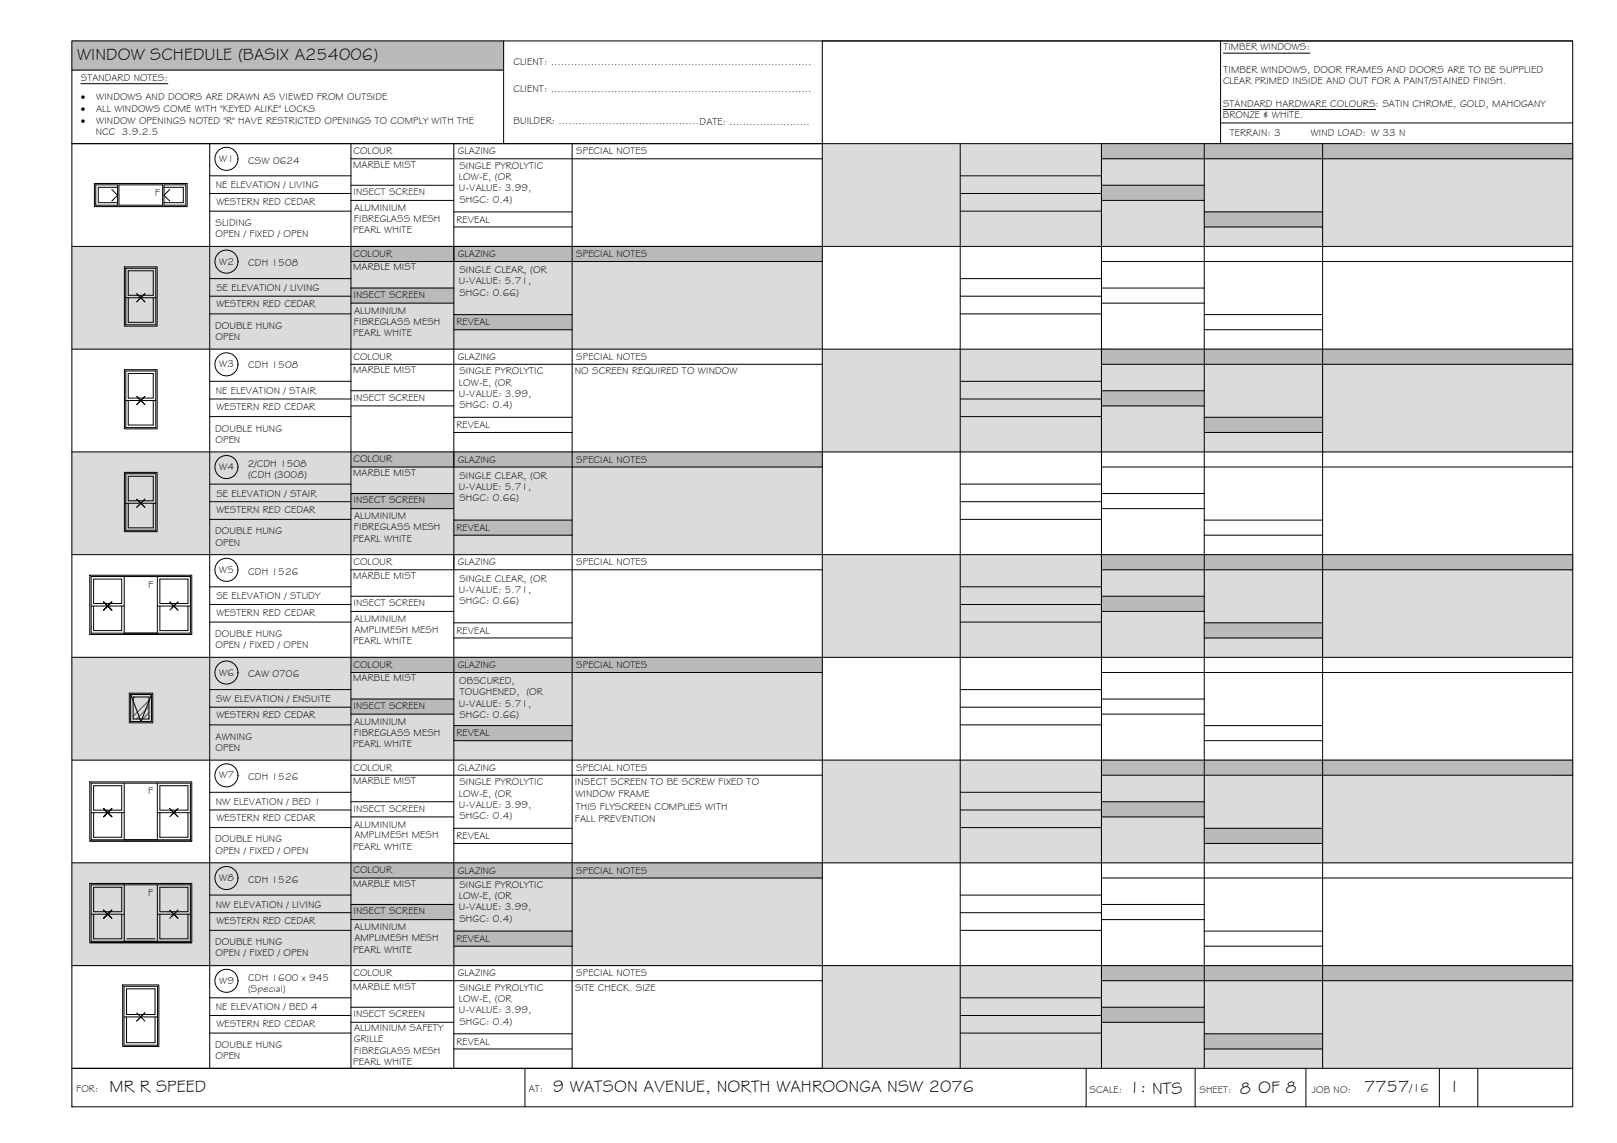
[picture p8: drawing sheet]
<svg xmlns="http://www.w3.org/2000/svg" width="420mm" height="297mm" viewBox="0 0 420 297" stroke-linecap="round" stroke-linejoin="round" font-family="sans-serif">
<!-- layer: WINDOW SCHEDULE HATCH -->
<g fill="#dbdbdb" stroke="#dbdbdb" stroke-width=".26">
<path d="M213.7 37.3l195 26.7v-26.7zM213.7 37.3l195 26.7h-195z"/>
<path d="M18.7 64l195 26.7v-26.7zM18.7 64l195 26.7h-195z"/>
<path d="M213.7 90.7l195 26.7v-26.7zM213.7 90.7l195 26.7h-195z"/>
<path d="M18.7 117.4l195 26.7v-26.7zM18.7 117.4l195 26.7h-195z"/>
<path d="M213.7 144.1l195 26.7v-26.7zM213.7 144.1l195 26.7h-195z"/>
<path d="M18.7 170.8l195 26.7v-26.7zM18.7 170.8l195 26.7h-195z"/>
<path d="M213.7 197.5l195 26.7v-26.7zM213.7 197.5l195 26.7h-195z"/>
<path d="M18.7 224.2l195 26.7v-26.7zM18.7 224.2l195 26.7h-195z"/>
<path d="M213.7 250.9l195 26.7v-26.7zM213.7 250.9l195 26.7h-195z"/>
</g>
<g fill="#bababa" stroke="#bababa" stroke-width=".26">
<path d="M18.7 10.6l112.2 7.6v-7.6zM18.7 10.6l112.2 7.6h-112.2z"/>
<path d="M286.2 37.3l122.5 4v-4zM286.2 37.3l122.5 4h-122.5z"/>
<path d="M286.2 48.1l26.7 4v-4zM286.2 48.1l26.7 4h-26.7z"/>
<path d="M312.9 55.1l30.8 3.9v-3.9zM312.9 55.1l30.8 3.9h-30.8z"/>
<path d="M91.2 64l122.5 4v-4zM91.2 64l122.5 4h-122.5z"/>
<path d="M91.2 74.9l26.7 3.9v-3.9zM91.2 74.9l26.7 3.9h-26.7z"/>
<path d="M117.9 81.8l30.8 3.9v-3.9zM117.9 81.8l30.8 3.9h-30.8z"/>
<path d="M286.2 90.7l122.5 4v-4zM286.2 90.7l122.5 4h-122.5z"/>
<path d="M286.2 101.6l26.7 3.9v-3.9zM286.2 101.6l26.7 3.9h-26.7z"/>
<path d="M312.9 108.5l30.8 3.9v-3.9zM312.9 108.5l30.8 3.9h-30.8z"/>
<path d="M91.2 117.4l122.5 4v-4zM91.2 117.4l122.5 4h-122.5z"/>
<path d="M91.2 128.3l26.7 3.9v-3.9zM91.2 128.3l26.7 3.9h-26.7z"/>
<path d="M117.9 135.2l30.8 3.9v-3.9zM117.9 135.2l30.8 3.9h-30.8z"/>
<path d="M286.2 144.1l122.5 4v-4zM286.2 144.1l122.5 4h-122.5z"/>
<path d="M286.2 155l26.7 3.9v-3.9zM286.2 155l26.7 3.9h-26.7z"/>
<path d="M312.9 161.9l30.8 3.9v-3.9zM312.9 161.9l30.8 3.9h-30.8z"/>
<path d="M91.2 170.8l122.5 4v-4zM91.2 170.8l122.5 4h-122.5z"/>
<path d="M91.2 181.6l26.7 4v-4zM91.2 181.6l26.7 4h-26.7z"/>
<path d="M117.9 188.6l30.8 3.9v-3.9zM117.9 188.6l30.8 3.9h-30.8z"/>
<path d="M286.2 197.5l122.5 4v-4zM286.2 197.5l122.5 4h-122.5z"/>
<path d="M286.2 208.4l26.7 3.9v-3.9zM286.2 208.4l26.7 3.9h-26.7z"/>
<path d="M312.9 215.3l30.8 3.9v-3.9zM312.9 215.3l30.8 3.9h-30.8z"/>
<path d="M91.2 224.2l122.5 4v-4zM91.2 224.2l122.5 4h-122.5z"/>
<path d="M91.2 235l26.7 4v-4zM91.2 235l26.7 4h-26.7z"/>
<path d="M117.9 242l30.8 3.9v-3.9zM117.9 242l30.8 3.9h-30.8z"/>
<path d="M286.2 250.9l122.5 4v-4zM286.2 250.9l122.5 4h-122.5z"/>
<path d="M286.2 261.8l26.7 3.9v-3.9zM286.2 261.8l26.7 3.9h-26.7z"/>
<path d="M312.9 268.7l30.8 3.9v-3.9zM312.9 268.7l30.8 3.9h-30.8z"/>
</g>
<!-- layer: BORDER -->
<g fill="none" stroke="#000" stroke-width=".26">
<path d="M18.7 10.6h390v277h-390zM18.7 18.2h112.2M130.9 10.6v26.7M317.1 10.6v26.7M408.7 10.6h-195v267M18.7 37.3h390M54.5 37.3v240.3M91.2 37.3v240.3M117.9 37.3v240.3M148.7 37.3v240.3M249.5 37.3v240.3M286.2 37.3v240.3"/>
<path d="M312.9 37.3v240.3M317.1 32h91.6M343.7 37.3v240.3M54.5 45.7h36.7M54.5 50.3h36.7M54.5 54.9h36.7M91.2 41.3h122.5M91.2 48.1h26.7M91.2 52.1h26.7M117.9 55.1h30.8M117.9 59h30.8M249.5 45.7h36.7"/>
<path d="M249.5 50.3h36.7M249.5 54.9h36.7M286.2 41.3h122.5M286.2 48.1h26.7M286.2 52.1h26.7M312.9 55.1h30.8M312.9 59h30.8M18.7 64h390M54.5 72.4h36.7M54.5 77h36.7M91.2 68h122.5M91.2 74.9h26.7"/>
<path d="M91.2 78.8h26.7M249.5 72.4h36.7M249.5 77h36.7M286.2 68h122.5M286.2 74.9h26.7M286.2 78.8h26.7M18.7 90.7h390M54.5 81.6h36.7M54.5 99.1h36.7M91.2 94.7h122.5M117.9 81.8h30.8M117.9 85.7h30.8"/>
<path d="M249.5 81.6h36.7M249.5 99.1h36.7M286.2 94.7h122.5M312.9 81.8h30.8M312.9 85.7h30.8M18.7 117.4h390M54.5 103.7h36.7M54.5 108.3h36.7M91.2 101.6h26.7M91.2 105.5h26.7M117.9 108.5h30.8M117.9 112.4h30.8"/>
<path d="M249.5 103.7h36.7M249.5 108.3h36.7M286.2 101.6h26.7M286.2 105.5h26.7M312.9 108.5h30.8M312.9 112.4h30.8M54.5 125.8h36.7M54.5 130.4h36.7M54.5 135h36.7M91.2 121.4h122.5M91.2 128.3h26.7M91.2 132.2h26.7"/>
<path d="M117.9 135.2h30.8M117.9 139.1h30.8M249.5 125.8h36.7M249.5 130.4h36.7M249.5 135h36.7M286.2 121.4h122.5M286.2 128.3h26.7M286.2 132.2h26.7M312.9 135.2h30.8M312.9 139.1h30.8M18.7 144.1h390M54.5 152.5h36.7"/>
<path d="M54.5 157.1h36.7M91.2 148.1h122.5M91.2 155h26.7M91.2 158.9h26.7M249.5 152.5h36.7M249.5 157.1h36.7M286.2 148.1h122.5M286.2 155h26.7M286.2 158.9h26.7M18.7 170.8h390M54.5 161.7h36.7M54.5 179.2h36.7"/>
<path d="M91.2 174.8h122.5M117.9 161.9h30.8M117.9 165.8h30.8M249.5 161.7h36.7M249.5 179.2h36.7M286.2 174.8h122.5M312.9 161.9h30.8M312.9 165.8h30.8M18.7 197.5h390M54.5 183.8h36.7M54.5 188.4h36.7M91.2 181.7h26.7"/>
<path d="M91.2 185.6h26.7M117.9 188.6h30.8M117.9 192.5h30.8M249.5 183.8h36.7M249.5 188.4h36.7M286.2 181.7h26.7M286.2 185.6h26.7M312.9 188.6h30.8M312.9 192.5h30.8M54.5 205.9h36.7M54.5 210.5h36.7M54.5 215.1h36.7"/>
<path d="M91.2 201.5h122.5M91.2 208.4h26.7M91.2 212.3h26.7M117.9 215.3h30.8M117.9 219.2h30.8M249.5 205.9h36.7M249.5 210.5h36.7M249.5 215.1h36.7M286.2 201.5h122.5M286.2 208.4h26.7M286.2 212.3h26.7M312.9 215.3h30.8"/>
<path d="M312.9 219.2h30.8M18.7 224.2h390M54.5 232.6h36.7M54.5 237.2h36.7M91.2 228.2h122.5M91.2 235h26.7M91.2 239h26.7M249.5 232.6h36.7M249.5 237.2h36.7M286.2 228.2h122.5M286.2 235h26.7M286.2 239h26.7"/>
<path d="M18.7 250.9h390M54.5 241.8h36.7M54.5 259.3h36.7M91.2 254.9h122.5M117.9 242h30.8M117.9 245.9h30.8M249.5 241.8h36.7M249.5 259.3h36.7M286.2 254.9h122.5M312.9 242h30.8M312.9 245.9h30.8M18.7 277.6h390"/>
<path d="M54.5 263.9h36.7M54.5 268.5h36.7M91.2 261.8h26.7M91.2 265.7h26.7M117.9 268.7h30.8M117.9 272.6h30.8M136.4 277.6v10M249.5 263.9h36.7M249.5 268.5h36.7M282.2 277.6v10M286.2 261.8h26.7M286.2 265.7h26.7"/>
<path d="M310.5 277.6v10M312.9 268.7h30.8M312.9 272.6h30.8M339.3 277.6v10M374 277.6v10M384 277.6v10"/>
</g>
<!-- layer: TEXT -->
<path d="M317.9 13.8h22.4M21 21.8h22.6M317.8 28.5h39.6M117.9 64.3v3.7M117.9 117.7v3.7M117.9 144.4v3.7" fill="none" stroke="#000" stroke-width=".26"/>
<!-- layer: WINDOWS -->
<g fill="none" stroke="#000" stroke-width=".26">
<path d="M24.9 48h5.7v5.3h-5.7zM29 49.2l1.6 1.6-1.6 1.5M30.6 48.7h-5.1v4h5.1M30.9 48h11.4v5.3h-11.4zM42.6 48.7h5v4h-5M42.6 48h5.7v5.3h-5.7zM44.1 49.2l-1.5 1.6 1.5 1.5M32.7 69.7h7.8v14.7h-7.8zM32.7 77.4h7.8M33.3 70.4h6.5v6.3h-6.5zM33.3 77.4v6.4h6.5v-6.4M35.5 76.3l2.1 2.1"/>
<path d="M37.6 76.3l-2.1 2.1M32.7 96.4h7.8v14.7h-7.8zM33.3 97.1h6.5v6.4h-6.5zM32.7 104.1h7.8M33.3 104.1v6.4h6.5v-6.4M35.5 103l2.1 2.1M37.6 103l-2.1 2.1M32.7 123.1h7.8v14.7h-7.8zM32.7 130.8h7.8M33.3 123.8h6.5v6.3h-6.5zM33.3 130.8v6.4h6.5v-6.4M35.5 129.7l2.1 2.1"/>
<path d="M37.6 129.7l-2.1 2.1M23.7 149.8h25.8v14.7h-25.8zM23.7 157.5h8.6M24.3 150.5h7.3v6.3h-7.3zM24.3 157.5v6.4h7.3v-6.4M26.9 156.4l2.1 2.2M29 156.4l-2.1 2.2M32.3 149.8v14.7M40.9 149.8v14.7M40.9 157.5h8.6M41.5 150.5h7.3v6.3h-7.3zM41.5 157.5v6.4h7.3v-6.4"/>
<path d="M44.1 156.4l2.1 2.2M46.2 156.4l-2.1 2.2M34 180.5l2.6 7 2.8-7M34 180.5h5.4M34 180.5v7h5.4v-7M34.6 181.1h4.1v5.8h-4.1zM23.7 203.5h25.8v14.7h-25.8zM23.7 211.2h8.6M24.3 204.2h7.3v6.3h-7.3zM24.3 211.2v6.4h7.3v-6.4M26.9 210.1l2.1 2.2M29 210.1l-2.1 2.2"/>
<path d="M32.3 203.5v14.7M40.9 203.5v14.7M40.9 211.2h8.6M41.5 204.2h7.3v6.3h-7.3zM41.5 211.2v6.4h7.3v-6.4M44.1 210.1l2.1 2.2M46.2 210.1l-2.1 2.2M23.7 229.9h25.8v14.7h-25.8zM23.7 237.6h8.6M24.3 230.6h7.3v6.3h-7.3zM24.3 237.6v6.4h7.3v-6.4M26.9 236.5l2.1 2.1"/>
<path d="M29 236.5l-2.1 2.1M32.3 229.9v14.7M40.9 229.9v14.7M40.9 237.6h8.6M41.5 230.6h7.3v6.3h-7.3zM41.5 237.6v6.4h7.3v-6.4M44.1 236.5l2.1 2.1M44.6 238.2l1.6-1.7-2.1 2.1M32.2 256.3h8.7v15.3h-8.7zM32.9 257h7.4v6.6h-7.4zM32.9 244h7.3M32.2 264.3h8.7"/>
<path d="M32.9 264.3v6.7h7.4v-6.7M35.5 263.2l2.1 2.2M37.6 263.2l-2.1 2.2"/>
<circle cx="58.8" cy="41.3" r="3"/>
<circle cx="58.8" cy="68" r="3"/>
<circle cx="58.8" cy="94.7" r="3"/>
<circle cx="58.8" cy="121.4" r="3"/>
<circle cx="58.8" cy="148.1" r="3"/>
<circle cx="58.8" cy="174.8" r="3"/>
<circle cx="58.8" cy="201.5" r="3"/>
<circle cx="58.8" cy="228.2" r="3"/>
<circle cx="58.8" cy="254.9" r="3"/>
</g>
<!-- layer: NEWWORK -->
<path d="M24.5 47.7h24.1v6h-24.1zM32.3 69.4h8.5v15.4h-8.5zM32.3 96.1h8.5v15.4h-8.5zM32.3 122.8h8.5v15.4h-8.5zM23.3 149.5h26.5v15.4h-26.5zM23.3 164.9h26.5M33.6 180.1h6.1v7.7h-6.1zM23.3 203.2h26.5v15.4h-26.5zM23.3 218.6h26.5M23.3 229.6h26.5v15.4h-26.5zM23.3 245h26.5M31.9 256h9.4v16h-9.4z" fill="none" stroke="#000" stroke-width=".26"/>
<!-- layer: HATCH -->
<path d="M34.9 181.1l-.3 .4M38.7 182.1l-4.1 4.1M38.7 183.6l-3.2 3.3M38.7 185.2l-1.6 1.7M38.7 186.8l-.1 .1" fill="none" stroke="#545454" stroke-width=".26"/>
<g font-size="4.5">
<text x="20" y="15.6">WINDOW SCHEDULE (BASIX A254006)</text>
<text x="28.5" y="283.7">MR R SPEED</text>
<text x="143.7" y="283.7">9 WATSON AVENUE, NORTH WAHROONGA NSW 2076</text>
<text x="293.4" y="284">1: NTS</text>
<text x="322.2" y="284.2">8 OF 8</text>
<text x="354.5" y="283.8">7757</text>
<text x="377.4" y="283.8">I</text>
</g>
<text font-size="3.2" x="366.3" y="283.8">/16</text>
<g font-size="2.6">
<text x="133.4" y="16.9">CLIENT: ..............................................................................</text>
<text x="317.9" y="13.1">TIMBER WINDOWS:</text>
<text x="21" y="21.1">STANDARD NOTES:</text>
<text x="317.8" y="21.9">CLEAR PRIMED INSIDE AND OUT FOR A PAINT/STAINED FINISH.</text>
<text x="317.9" y="19">TIMBER WINDOWS, DOOR FRAMES AND DOORS ARE TO BE SUPPLIED</text>
<text x="21" y="26.1">·</text>
<text x="21" y="29.1">·</text>
<text x="25" y="29.1">ALL WINDOWS COME WITH &quot;KEYED ALIKE&quot; LOCKS</text>
<text x="25" y="26.1">WINDOWS AND DOORS ARE DRAWN AS VIEWED FROM OUTSIDE</text>
<text x="133.4" y="24">CLIENT: ..............................................................................</text>
<text x="317.8" y="27.7">STANDARD HARDWARE COLOURS: SATIN CHROME, GOLD, MAHOGANY</text>
<text x="21" y="32.1">·</text>
<text x="24.9" y="35.1">NCC 3.9.2.5</text>
<text x="25" y="32.1">WINDOW OPENINGS NOTED &quot;R&quot; HAVE RESTRICTED OPENINGS TO COMPLY WITH THE</text>
<text x="133.4" y="32.3">BUILDER: ..........................................DATE: ........................</text>
<text x="317.7" y="30.7">BRONZE &amp; WHITE.</text>
<text x="319.6" y="35.4">TERRAIN: 3</text>
<text x="340.6" y="35.4">WIND LOAD: W 33 N</text>
<text x="91.8" y="40.1">COLOUR</text>
<text x="119" y="40.1">GLAZING</text>
<text x="149.7" y="40.1">SPECIAL NOTES</text>
<text x="57" y="42.1">W1</text>
<text x="64.5" y="42.6">CSW 0624</text>
<text x="91.8" y="43.6">MARBLE MIST</text>
<text x="119.2" y="46.8">LOW-E, (OR</text>
<text x="119.4" y="43.9">SINGLE PYROLYTIC</text>
<text x="40.2" y="50.9">F</text>
<text x="56.1" y="49">NE ELEVATION / LIVING</text>
<text x="56.2" y="53.2">WESTERN RED CEDAR</text>
<text x="91.8" y="50.7">INSECT SCREEN</text>
<text x="119.2" y="49.7">U-VALUE: 3.99,</text>
<text x="119.4" y="52.7">SHGC: 0.4)</text>
<text x="56" y="58.7">SLIDING</text>
<text x="92" y="57.7">FIBREGLASS MESH</text>
<text x="92" y="54.9">ALUMINIUM</text>
<text x="118.6" y="57.9">REVEAL</text>
<text x="56" y="61.6">OPEN / FIXED / OPEN</text>
<text x="91.8" y="60.7">PEARL WHITE</text>
<text x="57" y="68.8">W2</text>
<text x="64.5" y="69.3">CDH 1508</text>
<text x="91.8" y="70.3">MARBLE MIST</text>
<text x="91.8" y="66.8">COLOUR</text>
<text x="119" y="66.9">GLAZING</text>
<text x="119.4" y="71">SINGLE CLEAR, (OR</text>
<text x="149.7" y="66.9">SPECIAL NOTES</text>
<text x="56.2" y="75.7">SE ELEVATION / LIVING</text>
<text x="91.8" y="77.4">INSECT SCREEN</text>
<text x="119.2" y="73.9">U-VALUE: 5.71,</text>
<text x="119.4" y="76.9">SHGC: 0.66)</text>
<text x="56.2" y="79.9">WESTERN RED CEDAR</text>
<text x="92" y="81.6">ALUMINIUM</text>
<text x="55.9" y="85.5">DOUBLE HUNG</text>
<text x="56" y="88.4">OPEN</text>
<text x="91.8" y="87.4">PEARL WHITE</text>
<text x="92" y="84.4">FIBREGLASS MESH</text>
<text x="118.6" y="84.6">REVEAL</text>
<text x="57" y="95.5">W3</text>
<text x="64.5" y="95.5">CDH 1508</text>
<text x="91.8" y="93.5">COLOUR</text>
<text x="119" y="93.5">GLAZING</text>
<text x="149.7" y="93.5">SPECIAL NOTES</text>
<text x="91.8" y="97">MARBLE MIST</text>
<text x="119.2" y="100.2">LOW-E, (OR</text>
<text x="119.4" y="97.3">SINGLE PYROLYTIC</text>
<text x="149.4" y="97.3">NO SCREEN REQUIRED TO WINDOW</text>
<text x="56.1" y="102.4">NE ELEVATION / STAIR</text>
<text x="56.2" y="106.6">WESTERN RED CEDAR</text>
<text x="91.8" y="104.1">INSECT SCREEN</text>
<text x="119.2" y="103.1">U-VALUE: 3.99,</text>
<text x="119.4" y="106.1">SHGC: 0.4)</text>
<text x="55.9" y="112.2">DOUBLE HUNG</text>
<text x="118.6" y="111.3">REVEAL</text>
<text x="56" y="115.1">OPEN</text>
<text x="57" y="122.2">W4</text>
<text x="64.4" y="121.3">2/CDH 1508</text>
<text x="64.5" y="124.2">(CDH (3008)</text>
<text x="91.8" y="123.7">MARBLE MIST</text>
<text x="91.8" y="120.2">COLOUR</text>
<text x="119" y="120.3">GLAZING</text>
<text x="119.4" y="124.4">SINGLE CLEAR, (OR</text>
<text x="149.7" y="120.3">SPECIAL NOTES</text>
<text x="56.2" y="129.1">SE ELEVATION / STAIR</text>
<text x="91.8" y="130.8">INSECT SCREEN</text>
<text x="119.2" y="127.3">U-VALUE: 5.71,</text>
<text x="119.4" y="130.3">SHGC: 0.66)</text>
<text x="56.2" y="133.3">WESTERN RED CEDAR</text>
<text x="92" y="137.8">FIBREGLASS MESH</text>
<text x="92" y="135">ALUMINIUM</text>
<text x="118.6" y="138">REVEAL</text>
<text x="55.9" y="138.9">DOUBLE HUNG</text>
<text x="56" y="141.8">OPEN</text>
<text x="91.8" y="140.8">PEARL WHITE</text>
<text x="57" y="148.9">W5</text>
<text x="64.5" y="149.3">CDH 1526</text>
<text x="91.8" y="146.9">COLOUR</text>
<text x="119" y="147">GLAZING</text>
<text x="149.7" y="147">SPECIAL NOTES</text>
<text x="38.5" y="152.7">F</text>
<text x="56.2" y="155.8">SE ELEVATION / STUDY</text>
<text x="91.8" y="150.4">MARBLE MIST</text>
<text x="119.2" y="154">U-VALUE: 5.71,</text>
<text x="119.4" y="151.1">SINGLE CLEAR, (OR</text>
<text x="56.2" y="160">WESTERN RED CEDAR</text>
<text x="91.8" y="157.5">INSECT SCREEN</text>
<text x="92" y="161.7">ALUMINIUM</text>
<text x="119.4" y="157">SHGC: 0.66)</text>
<text x="55.9" y="165.5">DOUBLE HUNG</text>
<text x="91.8" y="167.5">PEARL WHITE</text>
<text x="92.1" y="164.5">AMPLIMESH MESH</text>
<text x="118.6" y="164.7">REVEAL</text>
<text x="56" y="168.4">OPEN / FIXED / OPEN</text>
<text x="91.8" y="173.6">COLOUR</text>
<text x="119" y="173.6">GLAZING</text>
<text x="149.7" y="173.7">SPECIAL NOTES</text>
<text x="57" y="175.6">W6</text>
<text x="64.5" y="176.1">CAW 0706</text>
<text x="91.8" y="177.1">MARBLE MIST</text>
<text x="119.3" y="177.8">OBSCURED,</text>
<text x="56.2" y="182.5">SW ELEVATION / ENSUITE</text>
<text x="91.8" y="184.2">INSECT SCREEN</text>
<text x="119.2" y="183.7">U-VALUE: 5.71,</text>
<text x="119.5" y="180.7">TOUGHENED, (OR</text>
<text x="56.2" y="186.7">WESTERN RED CEDAR</text>
<text x="92" y="191.2">FIBREGLASS MESH</text>
<text x="92" y="188.4">ALUMINIUM</text>
<text x="118.6" y="191.4">REVEAL</text>
<text x="119.4" y="186.6">SHGC: 0.66)</text>
<text x="56" y="195.2">OPEN</text>
<text x="56" y="192.3">AWNING</text>
<text x="91.8" y="194.2">PEARL WHITE</text>
<text x="57" y="202.3">W7</text>
<text x="64.5" y="202.7">CDH 1526</text>
<text x="91.8" y="203.8">MARBLE MIST</text>
<text x="91.8" y="200.3">COLOUR</text>
<text x="119" y="200.4">GLAZING</text>
<text x="149.7" y="200.4">SPECIAL NOTES</text>
<text x="38.5" y="206.4">F</text>
<text x="56.1" y="209.2">NW ELEVATION / BED 1</text>
<text x="119.2" y="207">LOW-E, (OR</text>
<text x="119.2" y="209.9">U-VALUE: 3.99,</text>
<text x="119.4" y="204.1">SINGLE PYROLYTIC</text>
<text x="149.4" y="204.1">INSECT SCREEN TO BE SCREW FIXED TO</text>
<text x="149.5" y="207">WINDOW FRAME</text>
<text x="56.2" y="213.4">WESTERN RED CEDAR</text>
<text x="91.8" y="210.9">INSECT SCREEN</text>
<text x="92" y="215.1">ALUMINIUM</text>
<text x="119.4" y="212.8">SHGC: 0.4)</text>
<text x="149.4" y="213.5">FALL PREVENTION</text>
<text x="149.6" y="210.6">THIS FLYSCREEN COMPLIES WITH</text>
<text x="55.9" y="218.9">DOUBLE HUNG</text>
<text x="56" y="221.8">OPEN / FIXED / OPEN</text>
<text x="91.8" y="220.9">PEARL WHITE</text>
<text x="92.1" y="217.9">AMPLIMESH MESH</text>
<text x="118.6" y="218.1">REVEAL</text>
<text x="91.8" y="227">COLOUR</text>
<text x="119" y="227">GLAZING</text>
<text x="149.7" y="227.1">SPECIAL NOTES</text>
<text x="38.5" y="232.8">F</text>
<text x="57" y="229">W8</text>
<text x="64.5" y="229.5">CDH 1526</text>
<text x="91.8" y="230.5">MARBLE MIST</text>
<text x="119.2" y="233.7">LOW-E, (OR</text>
<text x="119.4" y="230.8">SINGLE PYROLYTIC</text>
<text x="56.1" y="235.9">NW ELEVATION / LIVING</text>
<text x="91.8" y="237.6">INSECT SCREEN</text>
<text x="119.2" y="236.6">U-VALUE: 3.99,</text>
<text x="119.4" y="239.6">SHGC: 0.4)</text>
<text x="55.9" y="245.6">DOUBLE HUNG</text>
<text x="56.2" y="240.1">WESTERN RED CEDAR</text>
<text x="92" y="241.8">ALUMINIUM</text>
<text x="92.1" y="244.6">AMPLIMESH MESH</text>
<text x="118.6" y="244.8">REVEAL</text>
<text x="56" y="248.5">OPEN / FIXED / OPEN</text>
<text x="91.8" y="247.6">PEARL WHITE</text>
<text x="57" y="255.7">W9</text>
<text x="64.5" y="257.8">(Special)</text>
<text x="64.5" y="254.9">CDH 1600 x 945</text>
<text x="91.8" y="257.2">MARBLE MIST</text>
<text x="91.8" y="253.7">COLOUR</text>
<text x="119" y="253.8">GLAZING</text>
<text x="119.4" y="257.5">SINGLE PYROLYTIC</text>
<text x="149.4" y="257.5">SITE CHECK. SIZE</text>
<text x="149.7" y="253.8">SPECIAL NOTES</text>
<text x="56.1" y="262.6">NE ELEVATION / BED 4</text>
<text x="119.2" y="260.4">LOW-E, (OR</text>
<text x="119.2" y="263.3">U-VALUE: 3.99,</text>
<text x="56.2" y="266.8">WESTERN RED CEDAR</text>
<text x="91.8" y="264.3">INSECT SCREEN</text>
<text x="92" y="267.9">ALUMINIUM SAFETY</text>
<text x="119.4" y="266.2">SHGC: 0.4)</text>
<text x="55.9" y="272.4">DOUBLE HUNG</text>
<text x="56" y="275.3">OPEN</text>
<text x="92" y="273.8">FIBREGLASS MESH</text>
<text x="92" y="270.9">GRILLE</text>
<text x="118.6" y="271.5">REVEAL</text>
<text x="91.8" y="276.8">PEARL WHITE</text>
<text x="19.8" y="283.8">FOR:</text>
<text x="137.4" y="283.7">AT:</text>
<text x="283.1" y="284">SCALE:</text>
<text x="311.7" y="284">SHEET:</text>
<text x="340.9" y="284">JOB NO:</text>
</g>
</svg>
